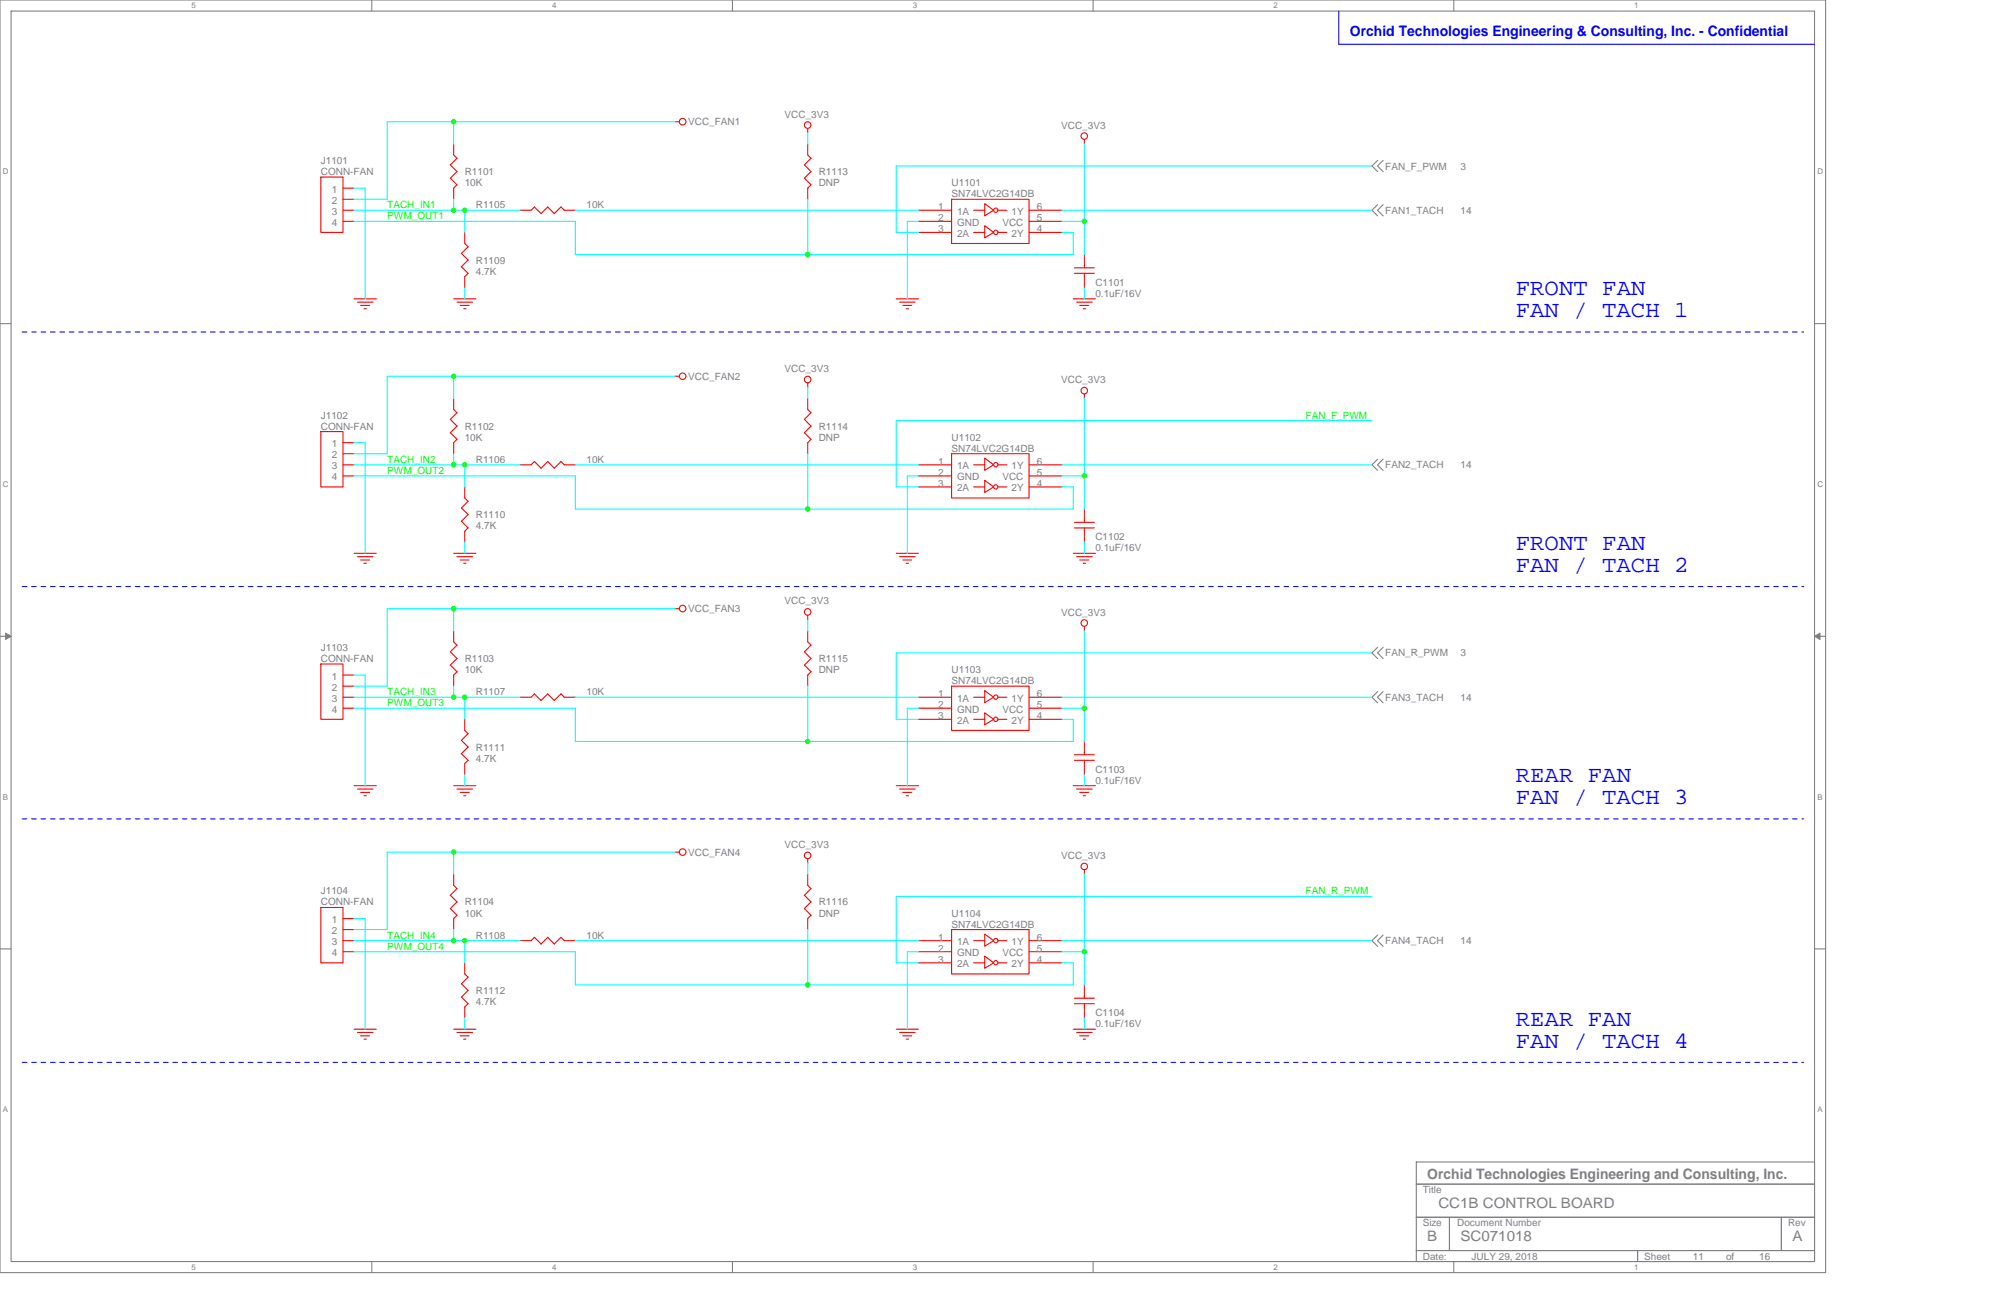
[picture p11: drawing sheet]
<svg xmlns="http://www.w3.org/2000/svg" width="432mm" height="279mm" viewBox="0 0 432 279" stroke-linecap="round" stroke-linejoin="round" font-family="sans-serif">
<path d="M0 0h394v274.6h-394zM2.4 2.4h389.2v269.8h-389.2z" fill="none" stroke="#808080" stroke-width=".23"/>
<g fill="#fff">
<path d="M41.3 .3h.9v1.8h-.9z"/>
<path d="M41.3 272.4h.9v1.9h-.9z"/>
</g>
<path d="M80.2 0v2.4M80.2 272.2v2.4" fill="none" stroke="#808080" stroke-width=".23"/>
<g fill="#fff">
<path d="M119.1 .3h1v1.8h-1z"/>
<path d="M119.1 272.4h1v1.9h-1z"/>
</g>
<path d="M158.1 0v2.4M158.1 272.2v2.4" fill="none" stroke="#808080" stroke-width=".23"/>
<g fill="#fff">
<path d="M197 .3h.9v1.8h-.9z"/>
<path d="M197 272.4h.9v1.9h-.9z"/>
</g>
<path d="M235.9 0v2.4M235.9 272.2v2.4" fill="none" stroke="#808080" stroke-width=".23"/>
<g fill="#fff">
<path d="M274.8 .3h.9v1.8h-.9z"/>
<path d="M274.8 272.4h.9v1.9h-.9z"/>
</g>
<path d="M313.7 0v2.4M313.7 272.2v2.4" fill="none" stroke="#808080" stroke-width=".23"/>
<g fill="#fff">
<path d="M352.6 .3h.9v1.8h-.9z"/>
<path d="M352.6 272.4h.9v1.9h-.9z"/>
<path d="M.6 36.1h1.2v1.9h-1.2z"/>
<path d="M392.2 36.1h1.2v1.9h-1.2z"/>
<path d="M.6 103.5h1.2v1.9h-1.2z"/>
<path d="M392.2 103.5h1.2v1.9h-1.2z"/>
</g>
<path d="M0 69.8h2.4M391.6 69.8h2.4" fill="none" stroke="#808080" stroke-width=".23"/>
<g fill="#fff">
<path d="M.6 171h1.1v1.9h-1.1z"/>
<path d="M392.2 171h1.1v1.9h-1.1z"/>
</g>
<path d="M0 137.3h2.4M391.6 137.3h2.4" fill="none" stroke="#808080" stroke-width=".23"/>
<g fill="#808080" stroke="#808080" stroke-width=".22">
<path d="M1.2 136.6l1.2 .7-1.2 .7z"/>
<path d="M391.6 137.3l1.1-.7v1.4z"/>
</g>
<g fill="#fff">
<path d="M.6 238.4h1.1v1.9h-1.1z"/>
<path d="M392.2 238.4h1.1v1.9h-1.1z"/>
</g>
<g fill="none" stroke="#808080" stroke-width=".23">
<path d="M297.3 34.6l-1.2 1.2 1.2 1.2M298.5 34.6l-1.2 1.2 1.2 1.2M297.3 44.2l-1.2 1.2 1.2 1.2M298.5 44.2l-1.2 1.2 1.2 1.2M297.3 99.1l-1.2 1.2 1.2 1.2M298.5 99.1l-1.2 1.2 1.2 1.2M297.3 139.7l-1.2 1.2 1.2 1.2M298.5 139.7l-1.2 1.2 1.2 1.2M297.3 149.2l-1.2 1.2 1.2 1.2M298.5 149.2l-1.2 1.2 1.2 1.2M0 204.7h2.4M297.3 201.7l-1.2 1.2 1.2 1.3"/>
<path d="M298.5 201.7l-1.2 1.2 1.2 1.3M391.6 204.7h2.4M305.6 250.7h86v4.8h-86zM305.6 255.5h86v7.1h-86zM305.6 262.6h7.2v7.2h-7.2zM305.6 269.8h47.8v2.4h-47.8zM312.8 262.6h71.6v7.2h-71.6zM353.4 269.8h38.2v2.4h-38.2zM384.4 262.6h7.2v7.2h-7.2z"/>
</g>
<path d="M288.9 2.4v7.2l102.7-.1" fill="none" stroke="#00f" stroke-width=".23"/>
<path d="M4.8 71.6h384.4M4.8 126.6h384.4M4.8 176.7h384.4M4.8 229.2h384.4" fill="none" stroke="#00f" stroke-width=".22" stroke-dasharray="1 1 1 1 1 1 1 1"/>
<g fill="none" stroke="#f00" stroke-width=".23">
<path d="M69.2 38.2h4.8v11.9h-4.8zM97.9 31.1v2.3l.7 .8-1.4 1.4 1.4 1.4M98.6 37l-1.4 1.5 1.4 1.4M98.6 39.9l-.7 .7M145.6 26.3h1M173.6 35.6l1.4 1.4M173.6 38.4l1.4 1.5M174.3 27.7v1M174.3 31.1v2.3l.7 .8-1.4 1.4M175 39.9l-.7 .7v2.4M175 37l-1.4 1.5M234 30.1v1"/>
<path d="M74 40.6h2.4M74 43h2.4M74 45.4h2.4M74 47.8h2.4M97.9 40.6v2.4M99.6 54.7l1.4 1.4M99.6 57.6l1.4 1.4M100.3 50.1v2.4l.7 .8M100.3 59.7v2.4M101 53.3l-1.5 1.4M101 56.1l-1.5 1.5M101 59l-.7 .7"/>
<path d="M115.3 44.7l1.5 1.4M115.3 44.6l-.7 .8h-2.4M118.2 44.7l1.4 1.4M118.2 44.6l-1.4 1.5M121.1 44.7l.7 .7M121.1 44.6l-1.5 1.5M121.8 45.4h2.4M198.2 45.4h7.1M198.2 47.8h7.1M198.2 50.1h7.1M205.3 43h16.8v9.5h-16.8zM210.1 45.4h2.4"/>
<path d="M210.1 50.1h2.4M212.5 43.9l1.9 1.5-1.9 1.2zM212.5 48.7l1.9 1.4-1.9 1.2zM215.3 45.4h2M215.3 50.1h2M222.1 45.4h7.1M222.1 47.8h7.1M222.1 50.1h7.1M231.8 59h4.4M231.8 57.8h4.4M234 54.9v2.9M234 58.9v3.2"/>
<path d="M76.4 64.5h4.8M77.1 65.2h3.4M77.8 65.9h2M78.5 66.6h.6M97.9 64.5h4.8M98.6 65.2h3.4M99.3 65.9h1.9M100.1 66.6h.4M193.4 64.5h4.8M194.1 65.2h3.4M194.8 65.9h1.9M195.6 66.6h.4"/>
<path d="M231.6 64.5h4.8M232.3 65.2h3.4M233 65.9h1.9M233.7 66.6h.6M69.2 93.1h4.8v12h-4.8zM74 95.5h2.4M74 97.9h2.4M97.2 90.5l1.4 1.4-1.4 1.5 1.4 1.4-.7 .7M97.9 86v2.3l.7 .8-1.4 1.4M97.9 95.5v2.4M115.3 99.6l1.5 1.4M115.3 99.5l-.7 .8h-2.4"/>
<path d="M118.2 99.6l1.4 1.4M118.2 99.5l-1.4 1.5M121.1 99.6l.7 .7M121.1 99.5l-1.5 1.5M145.6 81.2h1M173.6 90.5l1.4 1.4-1.4 1.5M173.6 93.4l1.4 1.4-.7 .7M174.3 82.6v1M174.3 86v2.3l.7 .8-1.4 1.4M174.3 95.5v2.4M205.3 97.9h16.8v9.5h-16.8zM212.5 98.8l1.9 1.5-1.9 1.2z"/>
<path d="M234 85v1M74 100.3h2.4M74 102.7h2.4M76.4 119.4h4.8M97.9 119.4h4.8M99.6 109.6l1.4 1.4M99.6 112.5l1.4 1.4M100.3 105.1v2.3l.7 .8M101 113.9l-.7 .7v2.4M101 111l-1.5 1.5M101 108.2l-1.5 1.4M121.8 100.3h2.4"/>
<path d="M193.4 119.4h4.8M198.2 100.3h7.1M198.2 102.7h7.1M198.2 105.1h7.1M210.1 100.3h2.4M210.1 105.1h2.4M212.5 103.6l1.9 1.5-1.9 1.2zM215.3 100.3h2M215.3 105.1h2M222.1 100.3h7.1M222.1 102.7h7.1M222.1 105.1h7.1"/>
<path d="M231.6 119.4h4.8M231.8 113.9h4.4M231.8 112.7h4.4M234 109.8v2.9M234 113.9v3.1M77.1 120.1h3.4M77.8 120.8h2M78.5 121.5h.6M97.9 136.1v2.4l.7 .7M98.6 120.1h3.4M98.6 139.2l-1.4 1.5 1.4 1.4M99.3 120.8h1.9"/>
<path d="M100.1 121.5h.4M145.6 131.3h1M174.3 132.8v.9M174.3 136.1v2.4l.7 .7M175 139.2l-1.4 1.5M194.1 120.1h3.4M194.8 120.8h1.9M195.6 121.5h.4M232.3 120.1h3.4M233 120.8h1.9M233.7 121.5h.6M234 135.1v1"/>
<path d="M69.2 143.3h4.8v11.9h-4.8zM74 145.6h2.4M74 148h2.4M74 150.4h2.4M74 152.8h2.4M97.9 145.6v2.4M98.6 142.1l-1.4 1.4 1.4 1.4M98.6 144.9l-.7 .8M99.6 159.7l1.4 1.5M100.3 155.2v2.4l.7 .7M101 158.3l-1.5 1.5M112.2 150.4h2.4l.7-.7 1.5 1.5"/>
<path d="M116.8 151.1l1.4-1.4 1.4 1.5M121.8 150.4h2.4M121.8 150.5l-.7-.8-1.5 1.4M173.6 140.6l1.4 1.5M173.6 143.5l1.4 1.4M175 144.9l-.7 .7v2.4M175 142.1l-1.4 1.4M198.2 150.4h7.1M198.2 152.8h7.1M198.2 155.2h7.1M205.3 148h16.8v9.6h-16.8zM210.1 150.4h2.4"/>
<path d="M210.1 155.2h2.4M212.5 149l1.9 1.4-1.9 1.2zM212.5 153.8l1.9 1.4-1.9 1.2zM215.3 150.4h2M215.3 155.2h2M222.1 150.4h7.1M222.1 152.8h7.1M222.1 155.2h7.1M234 160v2.9M76.4 169.5h4.8M77.1 170.2h3.4M77.8 171h2"/>
<path d="M78.5 171.7h.6M97.9 169.5h4.8M98.6 170.2h3.4M99.3 171h1.9M99.6 162.6l1.4 1.5M100.1 171.7h.4M101 164l-.7 .7v2.4M101 161.2l-1.5 1.4M193.4 169.5h4.8M194.1 170.2h3.4M194.8 171h1.9M195.6 171.7h.4"/>
<path d="M231.6 169.5h4.8M231.8 164h4.4M231.8 162.8h4.4M232.3 170.2h3.4M233 171h1.9M233.7 171.7h.6M234 164v3.1M69.2 195.8h4.8v11.9h-4.8zM74 198.2h2.4M97.9 188.6v2.4l.7 .7-1.4 1.5 1.4 1.4-1.4 1.4 1.4 1.5M97.9 198.2v2.4M98.6 197.5l-.7 .7"/>
<path d="M145.6 183.9h1M173.6 193.2l1.4 1.4-1.4 1.4M173.6 196l1.4 1.5M174.3 185.3v1M174.3 188.6v2.4l.7 .7-1.4 1.5M175 197.5l-.7 .7v2.4M234 187.7v.9M74 200.6h2.4M74 202.9h2.4M74 205.3h2.4M99.6 212.3l1.4 1.4M99.6 215.1l1.4 1.5"/>
<path d="M100.3 207.7v2.4l.7 .7M101 216.6l-.7 .7v2.4M101 210.8l-1.5 1.5M101 213.7l-1.5 1.4M115.3 202.2l1.5 1.5M115.3 202.2l-.7 .7h-2.4M118.2 202.2l1.4 1.5M118.2 202.2l-1.4 1.5M121.1 202.2l.7 .8M121.1 202.2l-1.5 1.5M121.8 202.9h2.4M198.2 202.9h7.1"/>
<path d="M198.2 205.3h7.1M198.2 207.7h7.1M205.3 200.6h16.8v9.5h-16.8zM210.1 202.9h2.4M210.1 207.7h2.4M212.5 201.5l1.9 1.4-1.9 1.3zM212.5 206.3l1.9 1.4-1.9 1.2zM215.3 202.9h2M215.3 207.7h2M222.1 202.9h7.1M222.1 205.3h7.1M222.1 207.7h7.1"/>
<path d="M231.8 216.6h4.4M231.8 215.4h4.4M234 212.5v2.9M234 216.5v3.2M76.4 222.1h4.8M77.1 222.8h3.4M77.8 223.5h2M78.5 224.2h.6M97.9 222.1h4.8M98.6 222.8h3.4M99.3 223.5h1.9M100.1 224.2h.4"/>
<path d="M193.4 222.1h4.8M194.1 222.8h3.4M194.8 223.5h1.9M195.6 224.2h.4M231.6 222.1h4.8M232.3 222.8h3.4M233 223.5h1.9M233.7 224.2h.6"/>
<circle cx="147.3" cy="26.3" r=".71"/>
<circle cx="174.3" cy="27" r=".7"/>
<circle cx="234" cy="29.4" r=".7"/>
<circle cx="214.9" cy="50.1" r=".47"/>
<circle cx="214.9" cy="45.4" r=".47"/>
<circle cx="147.3" cy="81.2" r=".71"/>
<circle cx="174.3" cy="81.9" r=".7"/>
<circle cx="234" cy="84.3" r=".7"/>
<circle cx="214.9" cy="100.3" r=".47"/>
<circle cx="214.9" cy="105" r=".47"/>
<circle cx="147.3" cy="131.3" r=".71"/>
<circle cx="174.3" cy="132" r=".7"/>
<circle cx="234" cy="134.4" r=".7"/>
<circle cx="214.9" cy="150.4" r=".47"/>
<circle cx="214.9" cy="155.2" r=".47"/>
<circle cx="147.3" cy="183.8" r=".71"/>
<circle cx="174.3" cy="184.6" r=".7"/>
<circle cx="234" cy="186.9" r=".7"/>
<circle cx="214.9" cy="202.9" r=".47"/>
<circle cx="214.9" cy="207.7" r=".47"/>
</g>
<g fill="none" stroke="#0ff" stroke-width=".23">
<path d="M97.9 26.2v4.9M145.6 26.3h-62v16.7h-7.2M174.3 28.6v2.5M193.4 35.8v14.3h4.8M193.4 35.8h102.7M234 31v23.9M76.4 40.6h2.4M76.4 47.8h47.8v7.1M76.4 45.4h35.8M78.8 40.6v23.9M97.9 43v2.4M100.3 45.3v4.8"/>
<path d="M124.1 54.9h107.5M124.2 45.4h74M174.3 43v11.9M198.2 47.8h-2.4v16.7M229.2 47.8h4.8M229.2 45.4h66.9M229.2 50.1h2.4M231.6 50.1v4.8M100.3 62.1v2.4M234 62.1v2.4M76.4 95.5h2.4v23.9M97.9 81.2v4.8"/>
<path d="M97.9 97.9v2.4M145.6 81.2h-62v16.7h-7.2M174.3 83.5v2.5M174.3 97.9v12M234 85.9v23.9M296.1 90.7h-102.7v14.4h4.8M76.4 102.7h47.8v7.1M76.4 100.3h35.8M100.3 100.3v4.8M100.3 117v2.4M124.2 100.3h74M198.2 102.7h-2.4v16.7"/>
<path d="M229.2 100.3h66.9M229.2 102.7h4.8M229.2 105.1h2.4M231.6 105.1v4.8l-107.5-.1M234 117v2.4M97.9 131.3v4.8M145.6 131.3h-62v16.8M174.3 133.7v2.4M234 136.1v23.9M76.4 145.6h2.4M76.4 152.8h47.8v7.2M76.4 148h7.2"/>
<path d="M76.4 150.4h35.8M78.8 145.6v23.9M97.9 148v2.5M100.3 150.4v4.8M124.1 160h107.5M124.2 150.4h74M174.3 148v12M198.2 152.8h-2.4v16.7M229.2 150.4h66.9M229.2 152.8h4.8M229.2 155.2h2.4M231.6 155.2v4.8"/>
<path d="M296.1 140.9l-102.7-.1v14.4h4.8M100.3 167.1v2.4M234 167.1v2.4M76.4 198.2h2.4M78.8 198.2v23.9M97.9 183.8v4.8M145.6 183.9h-62v16.7h-7.2M174.3 186.2v2.4M234 188.6v23.9M296.1 193.4h-102.7v14.3h4.8M76.4 205.3h47.8v7.2M76.4 202.9h35.8"/>
<path d="M97.9 200.6v2.4M100.3 202.9v4.8M100.3 219.7v2.4M124.2 202.9h74M174.3 200.6v11.9M198.2 205.3h-2.4v16.8M229.2 202.9h66.9M229.2 205.3h4.8M229.2 207.7h2.4M231.6 207.7v4.8h-107.5M234 219.7v2.4"/>
</g>
<g fill="#0f0" stroke="#0f0" stroke-width=".23">
<circle cx="97.9" cy="45.4" r=".47"/>
<circle cx="100.3" cy="45.4" r=".47"/>
<circle cx="234" cy="47.7" r=".47"/>
<circle cx="174.3" cy="54.9" r=".47"/>
<circle cx="97.9" cy="26.3" r=".48"/>
<circle cx="97.9" cy="100.3" r=".47"/>
<circle cx="100.3" cy="100.3" r=".47"/>
<circle cx="234" cy="102.7" r=".47"/>
<circle cx="174.3" cy="109.8" r=".47"/>
<circle cx="97.9" cy="81.2" r=".47"/>
<circle cx="97.9" cy="150.4" r=".47"/>
<circle cx="100.3" cy="150.4" r=".47"/>
<circle cx="234" cy="152.8" r=".47"/>
<circle cx="174.3" cy="160" r=".47"/>
<circle cx="97.9" cy="131.3" r=".47"/>
<circle cx="97.9" cy="202.9" r=".47"/>
<circle cx="100.3" cy="202.9" r=".47"/>
<circle cx="234" cy="205.3" r=".47"/>
<circle cx="174.3" cy="212.5" r=".47"/>
<circle cx="97.9" cy="183.8" r=".47"/>
</g>
<g font-size="5" fill="#00f">
<text x="327.1" y="63.7">FRONT FAN</text>
<text x="327.1" y="68.5">FAN / TACH 1</text>
<text x="327.1" y="118.6">FRONT FAN</text>
<text x="327.1" y="123.4">FAN / TACH 2</text>
<text x="327.1" y="173.5">FAN / TACH 3</text>
<text x="327.1" y="168.7">REAR FAN</text>
<text x="327.1" y="221.3">REAR FAN</text>
<text x="327.1" y="226.1">FAN / TACH 4</text>
</g>
<text font-size="3.1" fill="#00f" x="291.3" y="7.7">Orchid Technologies Engineering &amp; Consulting, Inc. - Confidential</text>
<g font-size="3.1" fill="#808080">
<text x="308" y="254.3">Orchid Technologies Engineering and Consulting, Inc.</text>
<text x="310.4" y="260.7">CC1B CONTROL BOARD</text>
<text x="308" y="267.8">B</text>
<text x="315.2" y="267.8">SC071018</text>
<text x="386.8" y="267.8">A</text>
</g>
<g font-size="2.2" fill="#808080">
<text x="148.5" y="27">VCC_FAN1</text>
<text x="169.3" y="25.4">VCC_3V3</text>
<text x="229" y="27.7">VCC_3V3</text>
<text x="69.2" y="35.4">J1101</text>
<text x="69.2" y="37.8">CONN-FAN</text>
<text x="71.6" y="41.6">1</text>
<text x="100.3" y="37.8">R1101</text>
<text x="100.3" y="40.2">10K</text>
<text x="176.7" y="37.8">R1113</text>
<text x="176.7" y="40.2">DNP</text>
<text x="205.3" y="40.2">U1101</text>
<text x="298.9" y="36.6">FAN_F_PWM</text>
<text x="315.2" y="36.6">3</text>
<text x="71.6" y="44">2</text>
<text x="71.6" y="46.3">3</text>
<text x="102.7" y="44.9">R1105</text>
<text x="126.6" y="44.9">10K</text>
<text x="202.5" y="45.3">1</text>
<text x="202.5" y="47.7">2</text>
<text x="205.3" y="42.5">SN74LVC2G14DB</text>
<text x="206.5" y="46.3">1A</text>
<text x="218.3" y="46.3">1Y</text>
<text x="223.7" y="47.7">5</text>
<text x="223.7" y="45.3">6</text>
<text x="298.9" y="46.1">FAN1_TACH</text>
<text x="315.2" y="46.1">14</text>
<text x="71.6" y="48.7">4</text>
<text x="202.5" y="50.1">3</text>
<text x="206.5" y="48.7">GND</text>
<text x="206.5" y="51.1">2A</text>
<text x="216.3" y="48.7">VCC</text>
<text x="218.3" y="51.1">2Y</text>
<text x="223.7" y="50.1">4</text>
<text x="102.7" y="56.9">R1109</text>
<text x="102.7" y="59.2">4.7K</text>
<text x="236.4" y="61.6">C1101</text>
<text x="236.4" y="64">0.1uF/16V</text>
<text x="148.5" y="81.9">VCC_FAN2</text>
<text x="169.3" y="80.3">VCC_3V3</text>
<text x="229" y="82.7">VCC_3V3</text>
<text x="69.2" y="90.3">J1102</text>
<text x="69.2" y="92.7">CONN-FAN</text>
<text x="100.3" y="92.7">R1102</text>
<text x="100.3" y="95.1">10K</text>
<text x="176.7" y="92.7">R1114</text>
<text x="176.7" y="95.1">DNP</text>
<text x="205.3" y="95.1">U1102</text>
<text x="71.6" y="96.5">1</text>
<text x="71.6" y="98.9">2</text>
<text x="71.6" y="101.3">3</text>
<text x="102.7" y="99.8">R1106</text>
<text x="126.6" y="99.8">10K</text>
<text x="202.5" y="100.3">1</text>
<text x="205.3" y="97.5">SN74LVC2G14DB</text>
<text x="206.5" y="101.3">1A</text>
<text x="218.3" y="101.3">1Y</text>
<text x="223.7" y="100.3">6</text>
<text x="298.9" y="101">FAN2_TACH</text>
<text x="315.2" y="101">14</text>
<text x="71.6" y="103.7">4</text>
<text x="202.5" y="102.7">2</text>
<text x="202.5" y="105">3</text>
<text x="206.5" y="103.7">GND</text>
<text x="206.5" y="106">2A</text>
<text x="216.3" y="103.7">VCC</text>
<text x="218.3" y="106">2Y</text>
<text x="223.7" y="105">4</text>
<text x="223.7" y="102.7">5</text>
<text x="102.7" y="111.8">R1110</text>
<text x="102.7" y="114.2">4.7K</text>
<text x="236.4" y="116.6">C1102</text>
<text x="236.4" y="118.9">0.1uF/16V</text>
<text x="169.3" y="130.4">VCC_3V3</text>
<text x="148.5" y="132.1">VCC_FAN3</text>
<text x="229" y="132.8">VCC_3V3</text>
<text x="69.2" y="140.4">J1103</text>
<text x="69.2" y="142.8">CONN-FAN</text>
<text x="100.3" y="142.8">R1103</text>
<text x="176.7" y="142.8">R1115</text>
<text x="298.9" y="141.6">FAN_R_PWM</text>
<text x="315.2" y="141.6">3</text>
<text x="71.6" y="146.6">1</text>
<text x="71.6" y="149">2</text>
<text x="100.3" y="145.2">10K</text>
<text x="102.7" y="150">R1107</text>
<text x="126.6" y="150">10K</text>
<text x="176.7" y="145.2">DNP</text>
<text x="205.3" y="145.2">U1103</text>
<text x="205.3" y="147.6">SN74LVC2G14DB</text>
<text x="71.6" y="151.4">3</text>
<text x="71.6" y="153.8">4</text>
<text x="202.5" y="150.4">1</text>
<text x="202.5" y="152.8">2</text>
<text x="202.5" y="155.2">3</text>
<text x="206.5" y="151.4">1A</text>
<text x="206.5" y="153.8">GND</text>
<text x="216.3" y="153.8">VCC</text>
<text x="218.3" y="151.4">1Y</text>
<text x="223.7" y="155.2">4</text>
<text x="223.7" y="152.8">5</text>
<text x="223.7" y="150.4">6</text>
<text x="298.9" y="151.2">FAN3_TACH</text>
<text x="315.2" y="151.2">14</text>
<text x="102.7" y="161.9">R1111</text>
<text x="206.5" y="156.2">2A</text>
<text x="218.3" y="156.2">2Y</text>
<text x="102.7" y="164.3">4.7K</text>
<text x="236.4" y="166.7">C1103</text>
<text x="236.4" y="169.1">0.1uF/16V</text>
<text x="148.5" y="184.6">VCC_FAN4</text>
<text x="169.3" y="182.9">VCC_3V3</text>
<text x="229" y="185.3">VCC_3V3</text>
<text x="69.2" y="193">J1104</text>
<text x="69.2" y="195.3">CONN-FAN</text>
<text x="100.3" y="195.3">R1104</text>
<text x="100.3" y="197.7">10K</text>
<text x="176.7" y="195.3">R1116</text>
<text x="176.7" y="197.7">DNP</text>
<text x="205.3" y="197.7">U1104</text>
<text x="71.6" y="199.2">1</text>
<text x="71.6" y="201.5">2</text>
<text x="71.6" y="203.9">3</text>
<text x="102.7" y="202.5">R1108</text>
<text x="126.6" y="202.5">10K</text>
<text x="202.5" y="202.9">1</text>
<text x="205.3" y="200.1">SN74LVC2G14DB</text>
<text x="206.5" y="203.9">1A</text>
<text x="218.3" y="203.9">1Y</text>
<text x="223.7" y="202.9">6</text>
<text x="298.9" y="203.7">FAN4_TACH</text>
<text x="315.2" y="203.7">14</text>
<text x="71.6" y="206.3">4</text>
<text x="202.5" y="205.3">2</text>
<text x="202.5" y="207.7">3</text>
<text x="206.5" y="206.3">GND</text>
<text x="206.5" y="208.7">2A</text>
<text x="216.3" y="206.3">VCC</text>
<text x="218.3" y="208.7">2Y</text>
<text x="223.7" y="207.7">4</text>
<text x="223.7" y="205.3">5</text>
<text x="102.7" y="214.4">R1112</text>
<text x="102.7" y="216.8">4.7K</text>
<text x="236.4" y="219.2">C1104</text>
<text x="236.4" y="221.6">0.1uF/16V</text>
<text x="307" y="257.4">Title</text>
<text x="307" y="264.6">Size</text>
<text x="314.5" y="264.6">Document Number</text>
<text x="385.8" y="264.6">Rev</text>
<text x="307" y="271.8">Date:</text>
<text x="317.6" y="271.8">JULY 29, 2018</text>
<text x="354.8" y="271.8">Sheet</text>
<text x="365.3" y="271.8">11</text>
<text x="372.5" y="271.8">of</text>
<text x="379.6" y="271.8">16</text>
</g>
<g font-size="2.2" fill="#0f0">
<text x="83.6" y="44.9">TACH_IN1</text>
<text x="83.6" y="47.3">PWM_OUT1</text>
<text x="281.7" y="90.3">FAN_F_PWM</text>
<text x="83.6" y="99.8">TACH_IN2</text>
<text x="83.6" y="102.2">PWM_OUT2</text>
<text x="83.6" y="150">TACH_IN3</text>
<text x="83.6" y="152.4">PWM_OUT3</text>
<text x="281.7" y="193">FAN_R_PWM</text>
<text x="83.6" y="202.5">TACH_IN4</text>
<text x="83.6" y="204.9">PWM_OUT4</text>
</g>
<g font-size="1.7" fill="#808080">
<text x="41.3" y="1.8">5</text>
<text x="119.1" y="1.8">4</text>
<text x="197" y="1.8">3</text>
<text x="274.8" y="1.8">2</text>
<text x="352.6" y="1.8">1</text>
<text x=".6" y="37.6">D</text>
<text x="392.2" y="37.6">D</text>
<text x=".6" y="105.1">C</text>
<text x="392.2" y="105.1">C</text>
<text x=".6" y="172.5">B</text>
<text x="392.2" y="172.5">B</text>
<text x=".6" y="240">A</text>
<text x="392.2" y="240">A</text>
<text x="41.3" y="274">5</text>
<text x="119.1" y="274">4</text>
<text x="197" y="274">3</text>
<text x="274.8" y="274">2</text>
<text x="352.6" y="274">1</text>
</g>
</svg>
